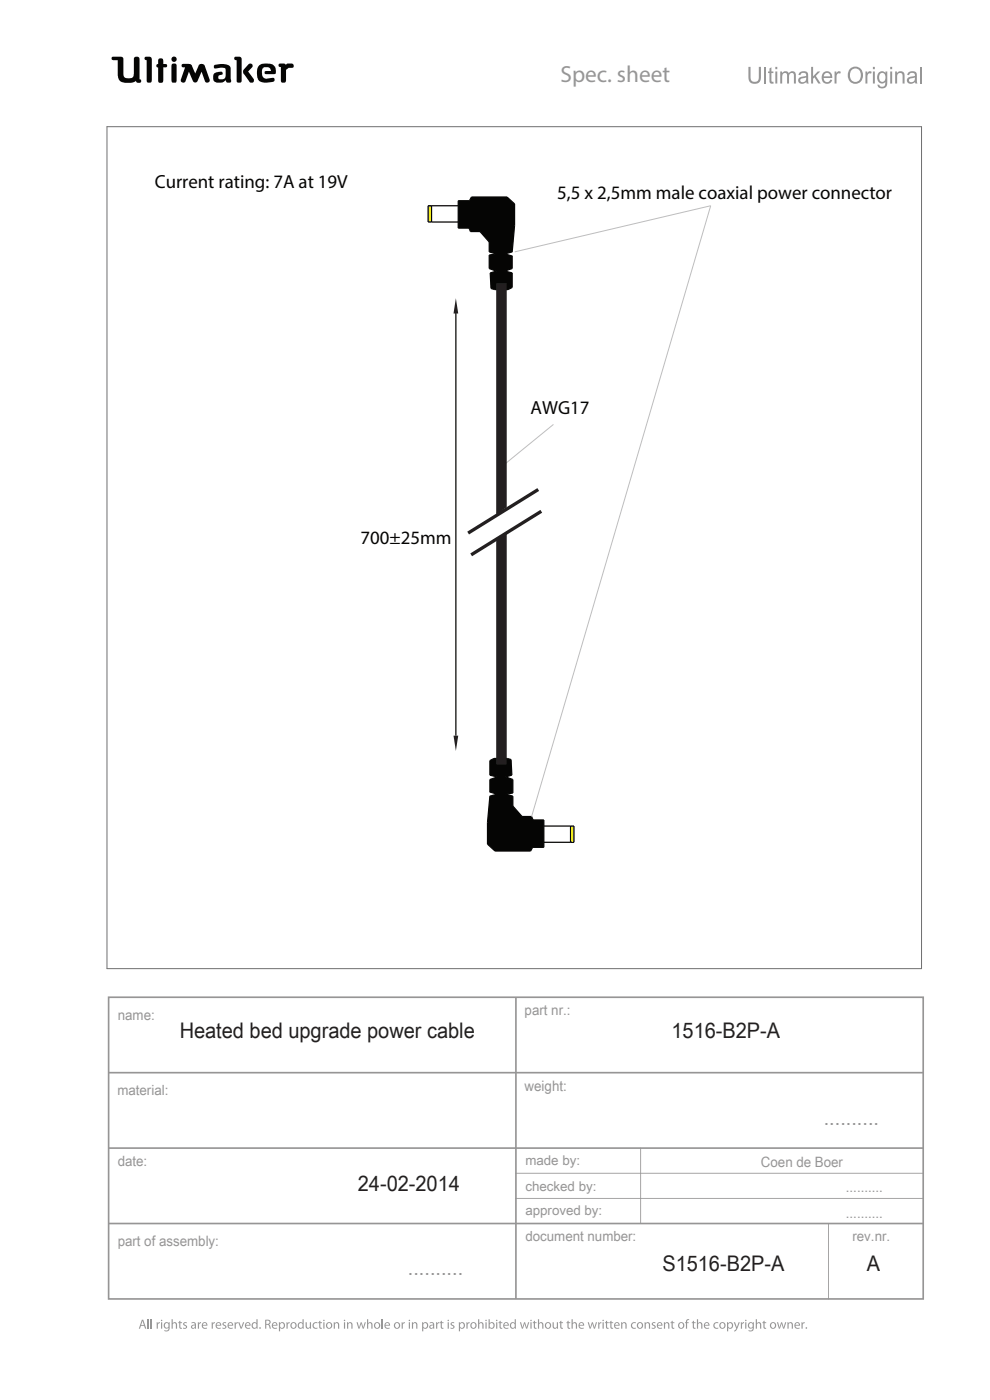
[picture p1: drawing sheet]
<svg xmlns="http://www.w3.org/2000/svg" width="210mm" height="297mm" viewBox="0 0 210 297" stroke-linecap="round" stroke-linejoin="round" font-family="sans-serif">
<path d="M45.5 13.8l-.1 .6 .1 .1 1.3-.1 .9 .1 .2 .2-.1 1.4a.84 .84 0 0 1-.6 .7 .84 .84 0 0 1-.9-.3l.1-.4 .4-.2a.36 .36 0 0 0 .4-.4 .36 .36 0 0 0-.5-.3 1.23 1.23 0 0 0-1.5 1 1.07 1.07 0 0 0 .3 1.1 1.07 1.07 0 0 0 1.1 .2h.6l.3-.2a.28 .28 0 0 1 .4-.2 .28 .28 0 0 1 .1 .3 .57 .57 0 0 0 .7 .2 .57 .57 0 0 0 .3-.6l-.1-2.4a1.23 1.23 0 0 0-1.5-1zM49.8 12.1l-.1 .5 .5 .2v4.5l.2 .2h.6l.3-.2v-4.9l-.4-.4zM52.7 13.6l-1.1 1.3v.6l1.4 2h.6l.2-.2v-.5l-1.2-1.6 .9-1 .1-.4-.4-.3zM55 13.8a2.9 2.9 0 0 0 .1 3.5l.5 .2h1l1.4-.1 .2-.3v-.4l-.2-.2-1.4 .2-.6-.2-.3-.3-.1-.6a.99 .99 0 0 1 .7-1.3 .99 .99 0 0 1 1.2 .8h-1.2l-.2 .5 .2 .1h1.6a.51 .51 0 0 0 .6-.1 .51 .51 0 0 0 0-.6 1.62 1.62 0 0 0-2.1-1.5l-1 .1zM59.2 13.5l-.1 .6 .5 .1v3l.2 .3h.6l.3-.4v-2.3l.5-.4h1l.1-.6-.4-.3h-.9l-.4 .3-.3-.3zM36.5 13.6l-.1 .3v3.4l.2 .2h.7l.2-.3v-3.4l-.2-.3zM36.4 12.6a.56 .56 0 0 0 1.1 0 .56 .56 0 0 0-1.1 0zM33.6 12.5l-.1 1.1-.3 .2v.4l.3 .1v3l.3 .3h.5l.3-.5v-2.8h.7l.2-.5-.3-.2h-.6v-.8l-.1-.3-.6-.1zM30.8 12.1l-.1 .5 .4 .2v4.4l.3 .3h.5l.3-.5v-4.7l-.4-.3zM38.6 13.6v.5l.7 .2-1 2.6 .2 .5 .5 .1 .3-.1 .8-2.2 .9 2.1 .2 .2h.4l.3-.2 .9-2.1 .7 2.2 .6 .1 .3-.2 .1-.4-1-2.9-.3-.3-.7-.1-.3 .2-.8 1.8-.9-1.9-.4-.2zM23.8 12.1v.6l1.2 .1v2.7a1.76 1.76 0 0 0 2.2 2.1l.8-.1 .9-.4 .3 .5 .6-.1 .1-.1v-.4l-.3-.2v-4.4l-.4-.4-.5 .1-.3 .3v3.4a.81 .81 0 0 1-1.1 .8h-.1a.86 .86 0 0 1-1-1l-.1-3.4-.4-.2z" fill-rule="evenodd" fill="#050504"/>
<path d="M30.2 280.2l-.3 .9h.6zM30.1 280h.3l.6 1.9h-.2l-.2-.6h-.7l-.2 .6h-.3z" fill="#969696"/>
<path d="M31.4 279.9v2M32.1 279.9v2" fill="none" stroke="#969696" stroke-width=".25"/>
<g fill="#969696">
<path d="M33.2 280.5h.2l.1 .3 .4-.3v.2l-.2 .1-.2 .2v.9h-.3z"/>
<path d="M36.4 279.9h.2v.8l.5-.2 .4 .2 .1 1.2h-.3v-1l-.3-.2-.3 .2-.1 1h-.2z"/>
<path d="M38 280.3l.3-.1v.3h.3v.2h-.3v.9l.3 .1v.2h-.4l-.2-.2v-1h-.2v-.2h.2z"/>
<path d="M38.9 280.7l.4-.2 .3 .1v.1h-.5v.3l.2 .1a.41 .41 0 0 1 .4 .3 .41 .41 0 0 1-.2 .4h-.7l.1-.2 .3 .1 .3-.2-.6-.5z"/>
<path d="M42 280.5h.2v.3l.4-.3v.2l-.2 .1-.2 .2v.9h-.2z"/>
<path d="M44.9 280.5h.2v.3l.5-.3v.2l-.3 .1-.1 .2v.9h-.3z"/>
<path d="M47.2 280.7l.5-.2 .3 .1-.1 .1h-.4v.3l.2 .1a.41 .41 0 0 1 .3 .3 .41 .41 0 0 1-.2 .4h-.7l.1-.2 .3 .1 .3-.2-.6-.5z"/>
<path d="M49.8 280.5h.2v.3l.4-.3v.2l-.2 .1-.2 .2v.9h-.2z"/>
<path d="M50.5 280.5h.3l.4 1.1 .4-1.1h.2l-.5 1.4h-.3z"/>
<path d="M60.8 280.5h.2v.3l.4-.3v.2l-.2 .1-.2 .2v.9h-.2z"/>
<path d="M64.8 280.5h.3v1l.3 .2 .3-.2v-1h.3v1.4h-.2v-.3l-.1 .2a.49 .49 0 0 1-.8-.1z"/>
<path d="M66.5 280.7l.5-.2 .4 .1-.1 .1a.52 .52 0 0 0-.8 .5 .52 .52 0 0 0 .8 .4l.1 .2a.72 .72 0 0 1-1-.2 .72 .72 0 0 1 .1-.9z"/>
<path d="M67.7 280.3l.3-.1v.3h.3v.2h-.3v.9l.3 .1v.2h-.4l-.2-.2v-1h-.2v-.2h.2z"/>
<path d="M70.8 280.5h.2v.2l.1-.1a.5 .5 0 0 1 .8 .1l.1 1.2h-.3v-1l-.3-.2-.3 .2-.1 1h-.2z"/>
<path d="M73.6 280.5h.2v.2l.1-.1a.5 .5 0 0 1 .8 .1l.1 1.2h-.3v-1l-.3-.2-.3 .2v1h-.3z"/>
<path d="M75.6 280.5h.3l.3 1.1 .3-1.1h.2l.4 1.1 .3-1.1h.2l-.4 1.4h-.3l-.3-1.1-.3 1.1h-.3z"/>
<path d="M77.9 279.9h.2v.8l.4-.2 .4 .2 .1 1.2h-.2l-.1-1-.2-.2-.4 .2v1h-.2z"/>
<path d="M34.2 280.5h.2v1.4h-.2zM34.2 280h.2v.2h-.2z"/>
<path d="M35.2 280.7a.54 .54 0 0 0 .2 1 .48 .48 0 0 0 .4-.6 .48 .48 0 0 0-.6-.4zM34.9 280.7l.4-.2 .5 .2v-.2h.2v.4a1.69 1.69 0 0 1-.2 1.4l-.5 .2-.5-.2 .1-.1h.6l.2-.6a.64 .64 0 0 1-.9 0 .64 .64 0 0 1 .1-.9z"/>
<path d="M40.8 281.3v.4l.5-.1v-.4zM40.6 280.6l.5-.1 .4 .3 .1 1.1h-.2l-.1-.2a.43 .43 0 0 1-.6 .1 .43 .43 0 0 1 0-.7l.6-.1v-.2l-.3-.1-.3 .1z"/>
<path d="M43.2 280.7l-.2 .4h.8l-.2-.4zM43 280.7a.59 .59 0 0 1 .7-.2 .59 .59 0 0 1 .3 .7h-1a.53 .53 0 0 0 .3 .5 .53 .53 0 0 0 .6-.1v.2a.75 .75 0 0 1-.9-.1 .75 .75 0 0 1 0-1z"/>
<path d="M46.1 280.7l-.1 .4h.7l-.1-.4zM45.9 280.7a.59 .59 0 0 1 .7-.2 .59 .59 0 0 1 .3 .7h-.9a.53 .53 0 0 0 .3 .5 .53 .53 0 0 0 .5-.1l.1 .2a.75 .75 0 0 1-1-.1 .75 .75 0 0 1 0-1z"/>
<path d="M48.7 280.7l-.2 .4h.7l-.1-.4zM48.4 280.7a.59 .59 0 0 1 .8-.2 .59 .59 0 0 1 .3 .7h-1a.53 .53 0 0 0 .8 .4l.1 .2a.75 .75 0 0 1-1-.1 .75 .75 0 0 1 0-1z"/>
<path d="M52.4 280.7l-.2 .4h.7l-.1-.4zM52.1 280.7a.59 .59 0 0 1 .8-.2 .59 .59 0 0 1 .2 .7h-.9a.53 .53 0 0 0 .3 .5 .53 .53 0 0 0 .5-.1l.1 .2a.75 .75 0 0 1-1-.1 .75 .75 0 0 1 0-1z"/>
<path d="M53.8 280.7a.51 .51 0 0 0-.2 .7 .51 .51 0 0 0 .6 .3l.2-.3a.48 .48 0 0 0-.1-.5 .48 .48 0 0 0-.5-.2zM53.5 280.7l.5-.2 .4 .2v-.8h.2v2h-.2v-.3a.62 .62 0 0 1-.9 .2 .62 .62 0 0 1-.1-.9z"/>
<path d="M56.5 280.2v.7a.45 .45 0 0 0 .5-.1 .45 .45 0 0 0 .1-.5zM56.2 280a.75 .75 0 0 1 1.2 .7l-.3 .3 .2 .2 .2 .7h-.3l-.1-.5a.45 .45 0 0 0-.6-.4v.9h-.3z"/>
<path d="M58.1 280.7l-.2 .4h.7l-.1-.4zM57.8 280.7a.59 .59 0 0 1 .8-.2 .59 .59 0 0 1 .2 .7h-.9a.53 .53 0 0 0 .3 .5 .53 .53 0 0 0 .5-.1l.1 .2a.75 .75 0 0 1-1-.1 .75 .75 0 0 1 0-1z"/>
<path d="M59.5 280.8a.46 .46 0 0 0 0 .7 .46 .46 0 0 0 .7 0 .49 .49 0 0 0-.1-.6 .49 .49 0 0 0-.5-.2zM59.2 280.5h.2v.2a.63 .63 0 0 1 .9-.1 .63 .63 0 0 1 .1 .9 .57 .57 0 0 1-1 .2v.7h-.2z"/>
<path d="M62 280.7a.51 .51 0 0 0-.1 .7 .51 .51 0 0 0 .6 .2 .51 .51 0 0 0 .2-.6 .51 .51 0 0 0-.7-.3zM61.5 281.2a.7 .7 0 0 1 1.4 0 .7 .7 0 0 1-1.4 0z"/>
<path d="M63.6 280.7a.51 .51 0 0 0-.2 .7 .51 .51 0 0 0 .6 .3l.2-.3a.48 .48 0 0 0-.1-.5 .48 .48 0 0 0-.5-.2zM63.3 280.7l.5-.2 .4 .2v-.8h.2v2h-.2v-.3a.62 .62 0 0 1-.9 .2 .62 .62 0 0 1-.1-.9z"/>
<path d="M68.6 280.5h.2v1.4h-.2zM68.6 280h.2v.2h-.2z"/>
<path d="M69.6 280.7a.51 .51 0 0 0-.2 .7 .51 .51 0 0 0 .6 .2 .51 .51 0 0 0 .2-.6 .51 .51 0 0 0-.6-.3zM69.1 281.2a.7 .7 0 0 1 1.4 0 .7 .7 0 0 1-1.4 0z"/>
<path d="M73 280.5h.2v1.4h-.2zM73 280h.2v.2h-.2z"/>
<path d="M79.8 280.7a.51 .51 0 0 0-.2 .7 .51 .51 0 0 0 .6 .2 .51 .51 0 0 0 .2-.6 .51 .51 0 0 0-.6-.3zM79.3 281.2a.7 .7 0 0 1 1.4 0 .7 .7 0 0 1-1.4 0z"/>
<circle cx="55.2" cy="281.7" r=".17"/>
</g>
<path d="M81.1 279.9v2" fill="none" stroke="#969696" stroke-width=".25"/>
<g fill="#969696">
<path d="M85.2 280.5h.2v.3l.5-.3v.2l-.3 .1-.1 .2-.1 .9h-.2z"/>
<path d="M87.4 280.5h.2v.2l.1-.1a.5 .5 0 0 1 .8 .1v1.2h-.2v-1l-.3-.2-.4 .2v1h-.2z"/>
<path d="M92.5 280.5h.2v.3l.5-.3v.2l-.3 .1-.1 .2v.9h-.3z"/>
<path d="M93.5 280.3l.2-.1v.3h.4v.2h-.4l.1 .9 .3 .1v.2h-.4l-.2-.2v-1h-.2v-.2h.2z"/>
<path d="M95.6 280.7l.4-.2 .4 .1-.1 .1h-.4v.3l.2 .1a.41 .41 0 0 1 .3 .3 .41 .41 0 0 1-.2 .4h-.7l.1-.2 .3 .1 .3-.2-.6-.5z"/>
<path d="M98.9 280.5h.2l.1 .3 .4-.3v.2l-.2 .1-.2 .2v.9h-.3z"/>
<path d="M101.4 279.9h.3v.8l.4-.2 .4 .2 .1 1.2h-.3v-1l-.3-.2-.3 .2v1h-.3z"/>
<path d="M106 280.3l.2-.1v.3h.4v.2h-.4v.9l.3 .1v.2h-.3l-.2-.2v-1h-.3v-.2h.3z"/>
<path d="M110.3 280.5h.2l.3 1.1 .4-1.1h.2l.3 1.1 .3-1.1h.3l-.5 1.4h-.2l-.3-1.1-.4 1.1h-.2z"/>
<path d="M113.2 280.3l.3-.1v.3h.3v.2h-.3v.9l.3 .1v.2h-.4l-.1-.2-.1-1h-.2v-.2h.2z"/>
<path d="M114.1 279.9h.3v.8l.4-.2 .4 .2 .1 1.2h-.3v-1l-.3-.2-.3 .2v1h-.3z"/>
<path d="M117.2 280.5h.3v1l.3 .2 .3-.2v-1h.3v1.4h-.2l-.1-.3-.1 .2a.49 .49 0 0 1-.7-.1z"/>
<path d="M118.8 280.3l.3-.1v.3h.3v.2h-.3v.9l.3 .1v.2h-.4l-.1-.2-.1-1h-.2v-.2h.2z"/>
<path d="M120.4 280.3l.2-.1v.3h.4v.2h-.4v.9l.3 .1v.2h-.3l-.2-.2v-1h-.2v-.2h.2z"/>
<path d="M121.2 279.9h.3v.8l.4-.2 .4 .2 .1 1.2h-.2l-.1-1-.3-.2-.3 .2v1h-.3z"/>
<path d="M124.7 280.5h.2l.3 1.1 .4-1.1h.2l.3 1.1 .3-1.1h.2l-.4 1.4h-.2l-.3-1.1-.4 1.1h-.2z"/>
<path d="M126.9 280.5h.2v.3l.5-.3v.2l-.3 .1-.1 .2-.1 .9h-.2z"/>
<path d="M128.5 280.3l.3-.1v.3h.3v.2h-.3v.9l.3 .1v.2h-.4l-.1-.2-.1-1h-.2v-.2h.2z"/>
<path d="M129.5 280.3l.2-.1v.3h.4v.2h-.4l.1 .9 .2 .1 .1 .2h-.4l-.2-.2v-1h-.2v-.2h.2z"/>
<path d="M131.7 280.5h.3v.2l.1-.1a.5 .5 0 0 1 .7 .1l.1 1.2h-.2l-.1-1-.2-.2-.4 .2v1h-.2z"/>
<path d="M134 280.7l.6-.2 .3 .1-.1 .1a.52 .52 0 0 0-.7 .5 .52 .52 0 0 0 .8 .4v.2a.72 .72 0 0 1-.9-.2 .72 .72 0 0 1 0-.9z"/>
<path d="M136.7 280.5h.2l.1 .2 .1-.1a.5 .5 0 0 1 .7 .1l.1 1.2h-.3v-1l-.3-.2-.3 .2v1h-.3z"/>
<path d="M138.3 280.7l.4-.2 .3 .1v.1h-.5v.3l.2 .1a.41 .41 0 0 1 .4 .3 .41 .41 0 0 1-.2 .4h-.7l.1-.2 .3 .1 .3-.2-.6-.5z"/>
<path d="M140.8 280.5h.2l.1 .2 .1-.1a.5 .5 0 0 1 .7 .1l.1 1.2h-.3v-1l-.3-.2-.3 .2v1h-.3z"/>
<path d="M142.5 280.3l.2-.1v.3h.4v.2h-.4v.9l.3 .1v.2h-.3l-.2-.2v-1h-.3v-.2h.3z"/>
<path d="M145.7 280l.5-.1v.2l-.4 .1-.1 .3h.4v.2h-.4v1.2h-.2v-1.2h-.2v-.2h.2z"/>
<path d="M147 280.3l.2-.1v.3h.4v.2h-.4v.9l.3 .1v.2h-.3l-.2-.2v-1h-.3v-.2h.3z"/>
<path d="M147.8 279.9h.3v.8l.4-.2 .4 .2 .1 1.2h-.3v-1l-.3-.2-.3 .2v1h-.3z"/>
<path d="M151.5 280.7l.5-.2 .4 .1-.1 .1a.52 .52 0 0 0-.7 .5 .52 .52 0 0 0 .7 .4l.1 .2a.72 .72 0 0 1-1-.2 .72 .72 0 0 1 .1-.9z"/>
<path d="M155.6 280.5h.3l.4 1.1 .4-1.1h.2l-.7 1.7-.4 .3-.1-.2 .5-.5z"/>
<path d="M157.1 280.5h.3v.3l.4-.3v.2l-.2 .1-.2 .2v.9h-.2z"/>
<path d="M160.3 279.9h.3v.8l.4-.2 .4 .2 .1 1.2h-.3v-1l-.3-.2-.3 .2v1h-.3z"/>
<path d="M161.9 280.3l.3-.1v.3h.3v.2h-.3v.9l.3 .1v.2h-.4l-.1-.2-.1-1h-.2v-.2h.2z"/>
<path d="M164.8 280.5h.3l.2 1.1 .4-1.1h.2l.3 1.1 .3-1.1h.3l-.5 1.4h-.2l-.3-1.1-.4 1.1h-.2z"/>
<path d="M167 280.5h.2l.1 .2 .1-.1a.5 .5 0 0 1 .7 .1l.1 1.2h-.3v-1l-.3-.2-.3 .2v1h-.3z"/>
<path d="M170 280.5h.2v.3l.5-.3v.2l-.3 .1-.1 .2v.9h-.3z"/>
<path d="M158.8 14.2h.4v2a.91 .91 0 0 0 .9 1.2 .91 .91 0 0 0 .9-1.2v-2h.4v2a1.34 1.34 0 0 1-1.3 1.6 1.34 1.34 0 0 1-1.3-1.6z"/>
<path d="M82 280.7l-.2 .4h.7l-.1-.4zM81.7 280.7a.59 .59 0 0 1 .7-.2 .59 .59 0 0 1 .3 .7h-.9a.53 .53 0 0 0 .3 .5 .53 .53 0 0 0 .5-.1l.1 .2a.75 .75 0 0 1-1-.1 .75 .75 0 0 1 0-1z"/>
<path d="M84 280.7a.51 .51 0 0 0-.2 .7 .51 .51 0 0 0 .6 .2 .51 .51 0 0 0 .2-.6 .51 .51 0 0 0-.6-.3zM83.5 281.2a.7 .7 0 0 1 1.4 0 .7 .7 0 0 1-1.4 0z"/>
<path d="M86.7 280.5h.3v1.4h-.3zM86.7 280h.3v.2h-.3z"/>
<path d="M89.9 280.8a.46 .46 0 0 0 0 .7 .46 .46 0 0 0 .6 0 .49 .49 0 0 0 0-.6 .49 .49 0 0 0-.5-.2zM89.5 280.5h.3v.2a.63 .63 0 0 1 .9-.1 .63 .63 0 0 1 .1 .9 .57 .57 0 0 1-1 .2v.7h-.3z"/>
<path d="M91.4 281.3v.4l.4-.1 .1-.4zM91.1 280.6l.5-.1 .5 .3v1.1h-.2v-.2a.43 .43 0 0 1-.7 .1 .43 .43 0 0 1 .1-.7l.6-.1-.1-.2-.2-.1-.4 .1z"/>
<path d="M95 280.5h.2v1.4h-.2zM95 280h.2v.2h-.2z"/>
<path d="M97.7 280.8a.46 .46 0 0 0 0 .7 .46 .46 0 0 0 .6 0 .49 .49 0 0 0 0-.6 .49 .49 0 0 0-.5-.2zM97.3 280.5h.2l.1 .2a.63 .63 0 0 1 .8-.1 .63 .63 0 0 1 .2 .9 .57 .57 0 0 1-1 .2v.7h-.3z"/>
<path d="M100.2 280.7a.51 .51 0 0 0-.2 .7 .51 .51 0 0 0 .6 .2 .51 .51 0 0 0 .2-.6 .51 .51 0 0 0-.6-.3zM99.7 281.2a.7 .7 0 0 1 1.4 0 .7 .7 0 0 1-1.4 0z"/>
<path d="M103 280.5h.2v1.4h-.2zM103 280h.2v.2h-.2z"/>
<path d="M104 280.8a.46 .46 0 0 0 0 .7 .46 .46 0 0 0 .6 0 .49 .49 0 0 0 0-.6 .49 .49 0 0 0-.5-.2zM103.6 279.9h.3v.8a.63 .63 0 0 1 .9-.1 .63 .63 0 0 1 .1 .9 .57 .57 0 0 1-.5 .4 .57 .57 0 0 1-.5-.3l-.1 .3h-.2z"/>
<path d="M105.2 280.5h.3v1.4h-.3zM105.3 280h.2v.2h-.2z"/>
<path d="M107.2 280.7l-.2 .4h.7l-.1-.4zM106.9 280.7a.59 .59 0 0 1 .7-.2 .59 .59 0 0 1 .3 .7h-.9a.53 .53 0 0 0 .8 .4l.1 .2a.75 .75 0 0 1-1-.1 .75 .75 0 0 1 0-1z"/>
<path d="M108.6 280.7a.51 .51 0 0 0-.2 .7 .51 .51 0 0 0 .6 .3l.2-.3a.48 .48 0 0 0-.1-.5 .48 .48 0 0 0-.5-.2zM108.3 280.7l.5-.2 .4 .2v-.8h.2v2h-.2v-.3a.62 .62 0 0 1-.9 .2 .62 .62 0 0 1-.1-.9z"/>
<path d="M112.5 280.5h.3v1.4h-.3zM112.5 280h.2v.2h-.2z"/>
<path d="M116 280.7a.51 .51 0 0 0-.2 .7 .51 .51 0 0 0 .7 .2 .51 .51 0 0 0 .1-.6 .51 .51 0 0 0-.6-.3zM115.5 281.2a.7 .7 0 0 1 1.4 0 .7 .7 0 0 1-1.4 0z"/>
<path d="M123.1 280.7l-.2 .4h.8l-.2-.4zM122.9 280.7a.59 .59 0 0 1 .7-.2 .59 .59 0 0 1 .3 .7h-1a.53 .53 0 0 0 .9 .4v.2a.75 .75 0 0 1-.9-.1 .75 .75 0 0 1 0-1z"/>
<path d="M127.8 280.5h.3v1.4h-.3zM127.8 280h.3v.2h-.3z"/>
<path d="M130.7 280.7l-.2 .4h.7l-.1-.4zM130.4 280.7a.59 .59 0 0 1 .8-.2 .59 .59 0 0 1 .2 .7h-.9a.53 .53 0 0 0 .3 .5 .53 .53 0 0 0 .5-.1l.1 .2a.75 .75 0 0 1-1-.1 .75 .75 0 0 1 0-1z"/>
<path d="M135.5 280.7a.51 .51 0 0 0-.1 .7 .51 .51 0 0 0 .6 .2 .51 .51 0 0 0 .2-.6 .51 .51 0 0 0-.7-.3zM135 281.2a.7 .7 0 0 1 1.4 0 .7 .7 0 0 1-1.4 0z"/>
<path d="M139.7 280.7l-.1 .4h.7l-.1-.4zM139.5 280.7a.59 .59 0 0 1 .7-.2 .59 .59 0 0 1 .3 .7h-.9a.53 .53 0 0 0 .8 .4v.2a.75 .75 0 0 1-.9-.1 .75 .75 0 0 1 0-1z"/>
<path d="M144.3 280.7a.51 .51 0 0 0-.2 .7 .51 .51 0 0 0 .6 .2 .51 .51 0 0 0 .2-.6 .51 .51 0 0 0-.6-.3zM143.8 281.2a.7 .7 0 0 1 1.4 0 .7 .7 0 0 1-1.4 0z"/>
<path d="M149.7 280.7l-.2 .4h.8l-.2-.4zM149.5 280.7a.59 .59 0 0 1 .7-.2 .59 .59 0 0 1 .3 .7h-1a.53 .53 0 0 0 .3 .5 .53 .53 0 0 0 .6-.1v.2a.75 .75 0 0 1-.9-.1 .75 .75 0 0 1 0-1z"/>
<path d="M153 280.7a.51 .51 0 0 0-.2 .7 .51 .51 0 0 0 .7 .2 .51 .51 0 0 0 .1-.6 .51 .51 0 0 0-.6-.3zM152.5 281.2a.7 .7 0 0 1 1.4 0 .7 .7 0 0 1-1.4 0z"/>
<path d="M154.6 280.8a.46 .46 0 0 0 0 .7 .46 .46 0 0 0 .6 0 .49 .49 0 0 0 0-.6 .49 .49 0 0 0-.5-.2zM154.2 280.5h.2v.2a.63 .63 0 0 1 .9-.1 .63 .63 0 0 1 .2 .9 .57 .57 0 0 1-1 .2v.7h-.3z"/>
<path d="M158.1 280.5h.2v1.4h-.2zM158.1 280h.2v.2h-.2z"/>
<path d="M159.1 280.7a.54 .54 0 0 0 .2 1 .48 .48 0 0 0 .4-.6 .48 .48 0 0 0-.6-.4zM158.8 280.7l.5-.2 .4 .2v-.2h.2v.4a1.68 1.68 0 0 1-.2 1.4l-.5 .2-.4-.2v-.1h.6l.3-.6a.64 .64 0 0 1-1 0 .64 .64 0 0 1 .1-.9z"/>
<path d="M163.7 280.7a.51 .51 0 0 0-.1 .7 .51 .51 0 0 0 .6 .2 .51 .51 0 0 0 .2-.6 .51 .51 0 0 0-.7-.3zM163.3 281.2a.69 .69 0 0 1 1.3 0 .69 .69 0 0 1-1.3 0z"/>
<path d="M168.9 280.7l-.2 .4h.8l-.2-.4zM168.7 280.7a.59 .59 0 0 1 .7-.2 .59 .59 0 0 1 .3 .7h-1a.53 .53 0 0 0 .3 .5 .53 .53 0 0 0 .6-.1v.2a.75 .75 0 0 1-.9-.1 .75 .75 0 0 1 0-1z"/>
<circle cx="171.1" cy="281.7" r=".17"/>
</g>
<path d="M162.3 14.2v3.5" fill="none" stroke="#969696" stroke-width=".41"/>
<g fill="#969696">
<path d="M163.2 14.5l.4-.2v.9h.5v.3h-.5v1.5l.1 .3h.4v.4a.62 .62 0 0 1-.7 0 .62 .62 0 0 1-.2-.7v-1.5h-.3v-.3h.3z"/>
<path d="M165.5 15.2h.4v.3a.81 .81 0 0 1 1.4 .1 .79 .79 0 0 1 .9-.5 .79 .79 0 0 1 .6 .9v1.7h-.4v-1.6a.55 .55 0 0 0-.6-.6 .55 .55 0 0 0-.4 .7v1.5h-.4v-1.6a.52 .52 0 0 0-.6-.6 .52 .52 0 0 0-.5 .6v1.6h-.4z"/>
<path d="M172.1 14.2h.4v2l1-1h.5l-.9 .9 1 1.6h-.5l-.8-1.3-.3 .3v1h-.4z"/>
<path d="M177 15.2h.4v.4a.58 .58 0 0 1 1-.4l-.2 .4a.56 .56 0 0 0-.6 .1 .56 .56 0 0 0-.2 .7v1.3h-.4z"/>
<path d="M183.6 15.2h.4v.4a.58 .58 0 0 1 .9-.4l-.1 .4a.56 .56 0 0 0-.7 .1 .56 .56 0 0 0-.1 .7v1.3h-.4z"/>
<path d="M189.9 15.2h.4v.3a.88 .88 0 0 1 1-.3 .88 .88 0 0 1 .6 .9v1.6h-.4v-1.5a.6 .6 0 0 0-.7-.7 .6 .6 0 0 0-.5 .8v1.4h-.4z"/>
<path d="M164.5 15.2h.4v2.5h-.4zM164.5 14.2h.4v.5h-.4z"/>
<path d="M169.8 16.8a.59 .59 0 0 0 .6 .7 .59 .59 0 0 0 .6-.6v-.5zM169.6 15.5a1.02 1.02 0 0 1 1.1-.4 1.02 1.02 0 0 1 .7 1l.2 1.6h-.5l-.1-.3a.93 .93 0 0 1-1 .4 .93 .93 0 0 1-.7-1 1.85 1.85 0 0 1 1.7-.7 .62 .62 0 0 0-.5-.7 .62 .62 0 0 0-.7 .6l-.4-.1z"/>
<path d="M175 15.7l-.3 .5h1.4a.68 .68 0 0 0-.4-.7 .68 .68 0 0 0-.7 .2zM174.6 15.5a1.15 1.15 0 0 1 1.4-.3 1.15 1.15 0 0 1 .5 1.4h-1.8a.72 .72 0 0 0 .5 .8 .72 .72 0 0 0 .9-.5l.4 .1a1.18 1.18 0 0 1-1.5 .7 1.18 1.18 0 0 1-.7-1.5z"/>
<path d="M180.6 14.9a1.45 1.45 0 0 0-.3 1.6 1.45 1.45 0 0 0 1.5 .8 1.51 1.51 0 0 0 .8-1.5 1.51 1.51 0 0 0-1.1-1.3zM180.3 14.6a1.66 1.66 0 0 1 2-.2 1.66 1.66 0 0 1 .7 2 1.64 1.64 0 0 1-2 1.3 1.64 1.64 0 0 1-1.1-2.1z"/>
<path d="M185.2 15.2h.4v2.5h-.4zM185.2 14.2h.4v.5h-.4z"/>
<path d="M186.8 15.6a1.07 1.07 0 0 0 .4 1.8 1.01 1.01 0 0 0 .6-1 1.01 1.01 0 0 0-.7-.9zM186.3 15.5a.94 .94 0 0 1 1.5 0v-.3h.4v2.2a1.07 1.07 0 0 1-.7 1.3 1.07 1.07 0 0 1-1.4-.8l.4 .1a.7 .7 0 0 0 1 .3 .7 .7 0 0 0 .3-.9 1.13 1.13 0 0 1-1.5-.1 1.13 1.13 0 0 1-.2-1.4z"/>
<path d="M188.8 15.2h.4v2.5h-.4zM188.8 14.2h.4v.5h-.4z"/>
<path d="M192.9 16.8a.59 .59 0 0 0 .5 .7 .59 .59 0 0 0 .6-.6l.1-.5zM192.6 15.5a1.02 1.02 0 0 1 1.2-.4 1.02 1.02 0 0 1 .7 1l.1 1.6h-.4l-.1-.3a.93 .93 0 0 1-1.1 .4 .93 .93 0 0 1-.6-1 1.85 1.85 0 0 1 1.7-.7 .62 .62 0 0 0-.6-.7 .62 .62 0 0 0-.7 .6l-.4-.1z"/>
</g>
<path d="M195.3 14.2v3.5" fill="none" stroke="#969696" stroke-width=".42"/>
<path d="M109.3 248.8h26.5l.1-5.3 .1 5.3 59.8 .1-59.8 .1v5.1l59.8 .1-59.8 .1-.1 5.4-.1-5.4-26.5-.1 26.5-.1v-5.1h-26.4zM175.7 259.5l.1 .1-.1 16.1z" fill="#969595"/>
<path d="M23 211.6h172.8v64h-172.8zM109.4 211.6v64M23 227.6h172.8M23 243.6h172.8M23 259.6h172.8" fill="none" stroke="#969595" stroke-width=".35"/>
<path d="M96.7 65.8v90.3" fill="none" stroke="#050504" stroke-width=".26"/>
<path d="M114.2 103.8l-14.9 9.3M114.8 108.5l-14.9 9.2" fill="none" stroke="#231f20" stroke-width=".71" stroke-linecap="butt"/>
<path d="M22.7 26.9h172.8v178.6h-172.8z" fill="none" stroke="#6f6f70" stroke-width=".21"/>
<g fill="#231f20">
<path d="M96.7 63.3l.5 3.2h-1z"/>
<path d="M96.2 156.1h1l-.5 3.2z"/>
</g>
<path d="M117.4 90l-10.7 8.7" fill="none" stroke="#bcbdc0" stroke-width=".21"/>
<path d="M90.8 43.6h.7v3.5h-.7z" fill="#f1eb1c"/>
<path d="M90.8 43.6h.7v3.5h-.7z" fill="none" stroke="#050504" stroke-width=".26"/>
<g fill="#050504">
<path d="M100 41.8h7.6l1.5 1.5v4.5l-.5 5.6-1.5 .5 1.5 .4v2.7l-1.5 .5 1.5 .4v3.1l-.8 .4h-2.8l-.8-.2-.2-3.3 1.3-.4-1.5-.5v-2.9l1.5-.2-1.5-.5v-2.1l-2-2.2h-2l-.4-.7h.2v-5.8z"/>
<path d="M97.2 42.6h2.4v5.8h-2.4z"/>
</g>
<path d="M91.5 47.1h5.7M91.5 43.6h5.7M97.2 42.6h2.4v5.8h-2.4zM99.4 48.4l.4 .7h2l2 2.2v2.1l1.5 .5-1.5 .2v2.9l1.5 .5-1.3 .4 .2 3.3 .8 .2h2.8l.8-.4v-3.1l-1.5-.4 1.5-.5v-2.7l-1.5-.4M99.6 42.6l.4-.8h7.6l1.5 1.5v4.5l-.5 5.6M108.7 53.4l-1.6 .5" fill="none" stroke="#050504" stroke-width=".26"/>
<path d="M121 175.2h.8v3.5h-.8z" fill="#f1eb1c"/>
<path d="M121 175.2h.8v3.5h-.8z" fill="none" stroke="#050504" stroke-width=".26"/>
<g fill="#050504">
<path d="M103.9 161.4l.9-.5h2.8l.8 .2 .2 3.3-1.3 .4 1.5 .6v2.8l-1.5 .3 1.5 .4v2.1l1.9 2.2h2.1l.3 .7h-.1v5.9l-.4 .7h-7.6l-1.6-1.4v-4.6l.5-5.6 1.5-.4-1.5-.5v-2.6l1.6-.6-1.6-.4z"/>
<path d="M113 173.9h2.4v5.9h-2.4z"/>
</g>
<path d="M103.9 168l1.5 .5M103.9 168.9l-.5 5.6v4.6l1.6 1.4h7.6l.4-.7M105.5 168.5l-1.6 .4M108.4 161.1l.2 3.3-1.3 .4 1.5 .6v2.8l-1.5 .3 1.5 .4v2.1l1.9 2.2h2.1l.3 .7M108.4 161.1l-.8-.2h-2.8l-.9 .5v3l1.6 .4-1.6 .6v2.7M113 173.9h2.4v5.9h-2.4zM115.4 175.2h5.6M115.4 178.7h5.6" fill="none" stroke="#050504" stroke-width=".26"/>
<path d="M105.4 60.2h1.9v47.5l-1.6 1.2h-.3z" fill="#231f20" stroke="#231f20" stroke-width=".35"/>
<path d="M105.4 108.9l.2-.1z" fill="#231f20"/>
<path d="M105.6 108.8l-.2 .1" fill="none" stroke="#231f20" stroke-width=".35"/>
<g fill="#231f20" stroke="#231f20" stroke-width=".35">
<path d="M105.6 108.8l1.8-.9z"/>
<path d="M105.4 114.5l1.7-1.1h.2v48.6h-1.9z"/>
</g>
<path d="M109.2 53.4l41.6-9.8-38 129.6" fill="none" stroke="#bcbdc0" stroke-width=".21"/>
<text font-size="4.9" fill="#969696" x="118.9" y="17.5">Spec. sheet</text>
<g font-size="4.6" fill="#231f20">
<text x="38.1" y="220.2">Heated bed upgrade power cable</text>
<text x="142.4" y="220.2">1516-B2P-A</text>
<text x="75.9" y="252.7">24-02-2014</text>
<text x="140.5" y="269.7">S1516-B2P-A</text>
<text x="183.9" y="269.7">A</text>
</g>
<g font-size="4.5" fill="#969595">
<text x="174.7" y="238.6">..........</text>
<text x="86.5" y="270.4">..........</text>
</g>
<g font-size="4" fill="#050604">
<text x="32.8" y="39.9">Current rating: 7A at 19V</text>
<text x="118.2" y="42.2">5,5 x 2,5mm male coaxial power connector</text>
<text x="112.6" y="87.9">AWG17</text>
</g>
<text font-size="4" fill="#050504" x="76.5" y="115.5">700±25mm</text>
<text font-size="3.1" fill="#969595" x="111.3" y="231.4">weight:</text>
<g font-size="3" fill="#969595">
<text x="111.3" y="215.4">part nr.:</text>
<text x="25" y="216.3">name:</text>
<text x="24.9" y="232.2">material:</text>
<text x="25" y="247.3">date:</text>
<text x="161.4" y="247.5">Coen de Boer</text>
<text x="179.4" y="253">..........</text>
<text x="111.5" y="263.4">document number:</text>
<text x="179.4" y="258.4">..........</text>
<text x="180.8" y="263.4">rev.nr.</text>
<text x="25" y="264.3">part of assembly:</text>
</g>
<g font-size="2.9" fill="#969595">
<text x="111.5" y="247.2">made by:</text>
<text x="111.5" y="252.7">checked by:</text>
<text x="111.5" y="257.8">approved by:</text>
</g>
</svg>
